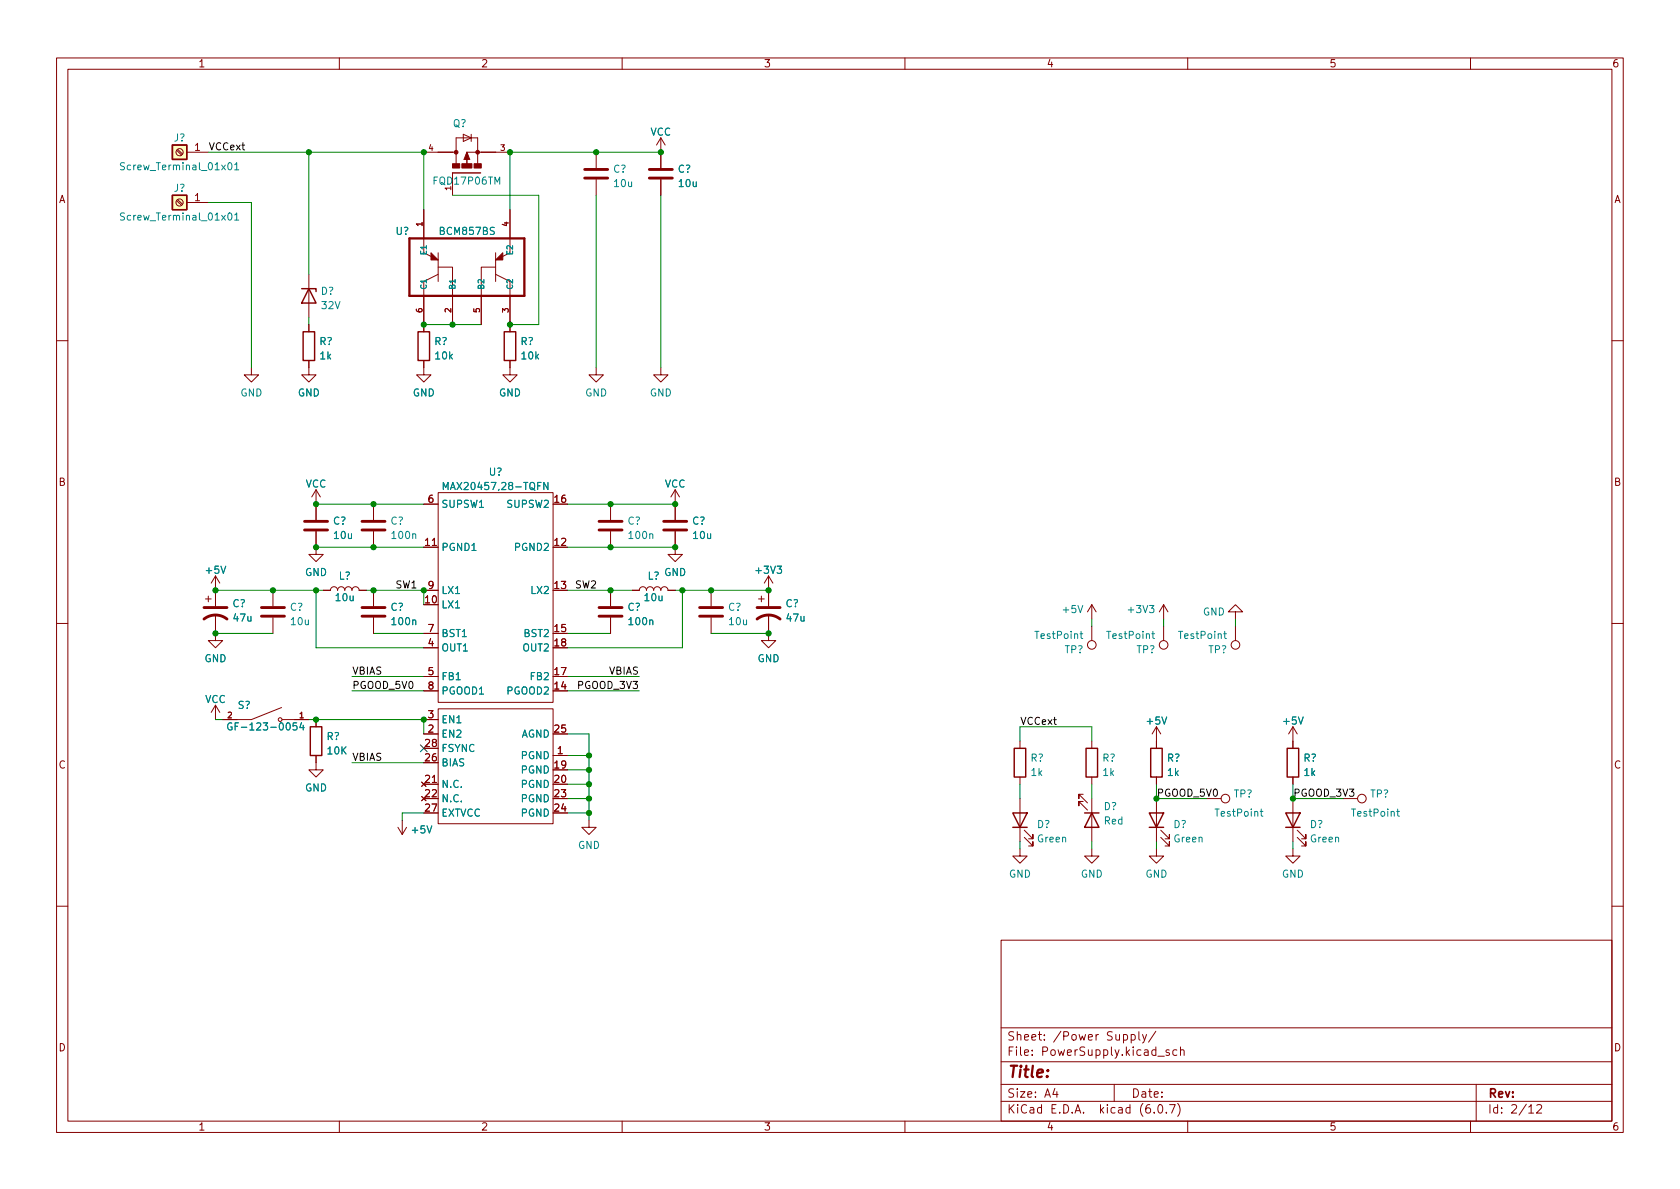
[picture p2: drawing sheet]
<svg xmlns="http://www.w3.org/2000/svg" width="297mm" height="210mm" viewBox="0 0 297 210" stroke-linecap="round" stroke-linejoin="round" font-family="sans-serif">
<g fill="none" stroke="#840000" stroke-width=".18">
<path d="M10 10.2h277v190.1h-277zM12 12.2h273v186.1h-273zM60 10.2v2M110 10.2v2M160 10.2v2M210 10.2v2M260 10.2v2M31.2 26.6l.9 .8M31.2 35.5l.9 .8M31.4 26.4l.9 .8M31.4 35.3l.9 .8M33 26.9h3.8"/>
<path d="M33 35.8h3.8M74.9 37.1v7.6l2.6 1.3M74.9 26.9h2.6M80 30.6v3.9M80 26.9h.6M81.9 23.7l1.4 .7-1.4 .6zM82.5 26.9l.6 1.3h-1.1zM82.5 26.9v1.2M82.5 26.9h2.6M83.3 23.7v1.3M84.5 28.9v-4.5h-3.9v4.6M87.6 26.9h2.6"/>
<path d="M90.2 37.1v7.6l-2.6 1.3M105.4 26.9v2.8M105.4 31.7v2.8M116.8 24.4l-.7 1.2M116.8 24.4v5.3M116.8 31.7v2.8M116.8 24.4l.8 1.2M54.6 48.5v7.6M54.6 57.4v1.3M77.5 48.5l-2.6 1.3v8.9M77.5 47.2h2.5v10.2M77.5 44.7v5.1"/>
<path d="M87.6 47.2h-2.5v10.2M87.6 48.5l2.6 1.3v8.9M87.6 44.7v5.1M10 60.2h2M44.4 65v1.3h1.3l-1.3 1.3-1.2-1.3h1.2M54.6 63.7v2.6h1.3l-1.3 1.3-1.3-1.3h1.3M74.9 63.7v2.6h1.3l-1.3 1.3-1.2-1.3h1.2M90.2 63.7v2.6h1.2l-1.2 1.3-1.3-1.3h1.3M105.4 65v1.3h1.3l-1.3 1.3-1.3-1.3h1.3M116.8 65v1.3h1.3l-1.3 1.3-1.2-1.3h1.2M285 60.2h2M55.9 94v4h1.2l-1.2 1.3-1.3-1.3h1.3"/>
<path d="M55.9 86.6l-.8 1.3M55.9 86.6v5.3M55.9 86.6l.7 1.3M66 89.1v2.8M66 94v2.8M74.9 96.8h2.6M74.9 89.1h2.6M77.5 87.1h20.3v37.1h-20.3zM107.9 89.1v2.8M107.9 94v2.8M119.4 94v4h1.2l-1.2 1.3-1.3-1.3h1.3M119.4 86.6v5.3"/>
<path d="M119.4 86.6l-.8 1.3M119.4 86.6l.7 1.3M10 110.2h2M36.3 105.9h1M36.8 105.4v1M38.1 108.7v4.6h1.3l-1.3 1.2-1.3-1.2h1.3M38.1 101.8v5.4M38.1 101.8l-.8 1.3M38.1 101.8l.8 1.3M48.3 104.4v2.8M48.3 109.2v2.8M57.1 104.4h1.3a.64 .64 0 0 1 .7-.6 .64 .64 0 0 1 .6 .6 .64 .64 0 0 1 .6-.6 .64 .64 0 0 1 .7 .6 .64 .64 0 0 1 .6-.6 .64 .64 0 0 1 .6 .6 .64 .64 0 0 1 .7-.6 .64 .64 0 0 1 .6 .6h1.3"/>
<path d="M66 104.4v2.8M66 109.2v2.8M74.9 104.4h2.6M74.9 114.5h2.6M74.9 119.6h2.6M74.9 112h2.6M107.9 104.4v2.8M107.9 109.2v2.8M111.8 104.4h1.2a.64 .64 0 0 1 .7-.6 .64 .64 0 0 1 .6 .6 .64 .64 0 0 1 .6-.6 .64 .64 0 0 1 .7 .6 .64 .64 0 0 1 .6-.6 .64 .64 0 0 1 .6 .6 .64 .64 0 0 1 .7-.6 .64 .64 0 0 1 .6 .6h1.3M125.7 104.4v2.8M125.7 109.2v2.8M134.1 105.9h1"/>
<path d="M134.6 105.4v1M135.9 108.7v4.6h1.3l-1.3 1.2-1.3-1.2h1.3M135.9 101.8l-.8 1.3M135.9 101.8v5.4M135.9 101.8l.8 1.3M193 106.9v2.6M193 110.7v2.6M193 106.9l-.7 1.3M193 106.9l.8 1.3M205.7 106.9v2.6M205.7 110.7v2.6M205.7 106.9l-.7 1.3"/>
<path d="M205.7 106.9l.8 1.3M218.4 108.2h1.3l-1.3-1.3-1.2 1.3h1.2v1.3M218.4 110.7v2.6M285 110.2h2M38.1 124.7l-.8 1.3M38.1 124.7v2.5M38.1 124.7l.8 1.3M39.4 127.2h2.5M49.8 125.1l-5.4 2.1M52.1 127.2h2.5M55.9 133.6v2.5h1.2l-1.2 1.3-1.3-1.3h1.3M55.9 127.2v1.3"/>
<path d="M74.5 138.3l.8 .8M74.9 127.2h2.6M74.9 129.8h2.6M74.9 138.7h2.6M74.9 122.2h2.6M75.3 138.3l-.8 .8M77.5 125.3h20.3v20.4h-20.3zM97.8 133.6h2.5M180.3 131.1v1.2M180.3 137.4v1.3M193 131.1v1.2M193 137.4v1.3"/>
<path d="M204.5 128.5v3.8M204.5 137.4v1.3M204.5 128.5l-.8 1.3M204.5 128.5l.7 1.3M228.6 128.5v3.8M228.6 137.4v1.3M228.6 128.5l-.8 1.3M228.6 128.5l.8 1.3M70.4 146.3l.7 1.3M71.1 145v2.6M71.9 146.3l-.8 1.3M74.5 140.8l.8 .8"/>
<path d="M75.3 140.8l-.8 .8M104.1 145v1.3h1.3l-1.3 1.3-1.2-1.3h1.2M180.3 150.1v1.3h1.3l-1.3 1.2-1.2-1.2h1.2M180.3 141.2v7.6M181.1 148.1l1.5 1.5v-.8v.8h-.7M181.1 146.8l1.5 1.5v-.7v.7h-.7M191.5 140.5h-.7v.7v-.7l1.5 1.5M191.5 141.7h-.7v.8v-.8l1.5 1.6M193 150.1v1.3h1.3l-1.3 1.2-1.2-1.2h1.2M193 141.2v7.6M204.5 150.1v1.3h1.2l-1.2 1.2-1.3-1.2h1.3M204.5 141.2v7.6"/>
<path d="M205.2 148.1l1.6 1.5v-.8v.8h-.8M205.2 146.8l1.6 1.5v-.7v.7h-.8M213.4 141.2h2.5M228.6 150.1v1.3h1.3l-1.3 1.2-1.3-1.2h1.3M228.6 141.2v7.6M229.4 148.1l1.5 1.5v-.8v.8h-.8M229.4 146.8l1.5 1.5v-.7v.7h-.8M237.5 141.2h2.5M10 160.2h2M177 166.3h108v32h-108zM285 160.2h2M60 198.3v2"/>
<path d="M110 198.3v2M160 198.3v2M177 194.8h108M177 191.8h108M177 187.8h108M177 181.8h108M186.5 192.5l-.4 1h1M186.9 193v1M197 191.8v3M200 183l.4-.1 .3 .3v.4l-.1 .3h-.6M200 182.9v1.5M201.4 182.4v1.3l.2 .2"/>
<path d="M202 182.9l.4 1M202.7 182.9l-.5 1.4-.2 .1M204.1 196.7v.1M204.4 182.4l-1.3 1.9M204.7 186.8h1.2M204.9 195.4l.2-.1a.81 .81 0 0 1 .6 .7 .81 .81 0 0 1-.3 .8h-.2a.81 .81 0 0 1-.6-.6 .81 .81 0 0 1 .3-.8zM206.2 196.7v.1M206.7 185.7l-.3-.1-.3 .2 .1 .3 .5 .1v.4h-.6M206.8 195.3h1l-.7 1.5M208.1 185.7l-.5-.1-.2 .3v.4l.1 .3h.6M208.2 195.1a1.72 1.72 0 0 1 0 2.3M208.7 185.8l.2-.2 .4 .1 .1 .9"/>
<path d="M208.7 185.1v1.5M210 198.3v2M260 198.3v2M261 191.8v6.5M270.3 195.8l.4-.5v1.5M270.3 196.8h.9M271.7 195.5l.6-.2 .2 .2 .1 .3-.9 1h.9"/>
<circle cx="31.7" cy="35.8" r=".63"/>
<circle cx="31.7" cy="26.9" r=".63"/>
<circle cx="193" cy="114" r=".76"/>
<circle cx="205.7" cy="114" r=".76"/>
<circle cx="218.4" cy="114" r=".76"/>
<circle cx="49.5" cy="127.2" r=".33"/>
<circle cx="216.7" cy="141.2" r=".76"/>
<circle cx="240.8" cy="141.2" r=".76"/>
</g>
<g fill="#840000" stroke="#840000" stroke-width=".18">
<path d="M80 29h1.3v.7h-1.3z"/>
<path d="M81.7 29h1.7v.7h-1.7z"/>
<path d="M83.8 29h1.3v.7h-1.3z"/>
<path d="M76.2 44.7l1.3 1.3h-1.3z"/>
<path d="M87.6 46l1.3-1.3v1.3z"/>
<circle cx="80.6" cy="26.9" r=".33"/>
<circle cx="84.5" cy="26.9" r=".33"/>
</g>
<g fill="none" stroke="#840000" stroke-width=".25">
<path d="M30.5 25.6h2.5v2.6h-2.5zM30.5 34.5h2.5v2.6h-2.5zM77.5 26.9h2.5M80 30.6h5M82.5 28.2v1M85.1 26.9h2.5M53.3 51h2.6v.6M53.6 58.7h2v5h-2zM54.6 51l1.3 2.6h-2.6zM73.9 58.7h2v5h-2zM89.2 58.7h2v5h-2zM54.9 128.5h2v5.1h-2z"/>
<path d="M179.3 132.3h2.1v5.1h-2.1zM192 132.3h2.1v5.1h-2.1zM203.5 132.3h2v5.1h-2zM227.6 132.3h2v5.1h-2zM179.1 143.8h2.5l-1.3 2.5zM179.1 146.3h2.5M191.8 143.8h2.5M193 143.8l1.3 2.5h-2.5zM203.2 143.8h2.5l-1.2 2.5zM203.2 146.3h2.5M227.3 143.8h2.6l-1.3 2.5zM227.3 146.3h2.6"/>
</g>
<path d="M82.5 27.8v.3h-.2l.2-.9 .3 .9" fill="none" stroke="#840000" stroke-width=".3"/>
<g fill="none" stroke="#840000" stroke-width=".51">
<path d="M103.4 31.5h4M103.4 30h4M114.8 31.5h4.1M114.8 30h4.1M53.8 93.7h4.1M53.8 92.2h4.1M64 93.7h4.1M64 92.2h4.1M105.9 93.7h4.1M105.9 92.2h4.1M117.3 93.7h4.1M117.3 92.2h4.1"/>
<path d="M36.1 109.5a3.3 3.3 0 0 1 4 0M36.1 107.4h4M46.2 107.4h4.1M46.2 109h4.1M64 107.4h4.1M64 109h4.1M105.9 107.4h4.1M105.9 109h4.1M123.7 107.4h4.1M123.7 109h4.1M133.9 109.5a3.3 3.3 0 0 1 4 0M133.9 107.4h4"/>
</g>
<g fill="none" stroke="#008484" stroke-width=".18">
<path d="M22 28.8h-.5l-.2 .1v.3l.6 .3 .1 .3-.2 .2h-.5M22 37.7h-.5l-.2 .1v.3l.6 .3 .1 .3-.2 .2h-.5M40.4 28.9l.2-.1a.68 .68 0 0 1 .4 .6 .68 .68 0 0 1-.4 .6l-.2-.1-.1-.4zM40.4 37.8l.2-.1a.68 .68 0 0 1 .4 .6 .68 .68 0 0 1-.4 .6l-.2-.1-.1-.4zM41.5 29.1l.3-.3v1.2M41.5 38l.3-.3v1.2M41.5 30h.7M41.5 38.9h.7M78.4 86.6v-1.3l.4 .9 .4-.9v1.3M96.9 85.3v1.3l-.7-1.3v1.3M191 112.1h.4M191.1 111.6v1.1l.3 .2"/>
<path d="M203.7 112.1h.4M203.8 111.6v1.1l.3 .2M216.4 112.1h.4M216.5 111.6v1.1l.3 .2M41 127.9a.59 .59 0 0 0-.8 .6 .59 .59 0 0 0 .8 .5v-.5h-.2M53.3 127.8l-.3 .9h.8M53.6 128.2v.9M222.8 143.5h.5M223 143.1v1.1l.3 .1M246.9 143.5h.5M247.1 143.1v1.1l.3 .1"/>
</g>
<g fill="#ffffc2" stroke="#ffffc2" stroke-width=".18">
<path d="M30.5 25.6h2.5v2.6h-2.5z"/>
<path d="M30.5 34.5h2.5v2.6h-2.5z"/>
</g>
<path d="M72.4 42.2h20.3v10.1h-20.3z" fill="none" stroke="#840000" stroke-width=".41"/>
<g fill="none" stroke="#008400" stroke-width=".18">
<path d="M36.8 26.9h38.1v10.2M36.8 35.8h7.6v29.2M54.6 26.9v21.6M80 34.5h15.2v22.9h-5M105.4 34.5v30.5M116.8 26.9h-26.6v10.2M116.8 34.5v30.5M54.6 56.1v1.3M74.9 57.4h10.2M55.9 96.8h19M55.9 89.1h19M100.3 96.8h19.1"/>
<path d="M100.3 89.1h19.1M38.1 112h10.2M38.1 104.4h19M55.9 104.4v10.1h19M62.2 119.6h12.7M64.8 104.4h10.1v2.5M66 112h8.9M100.3 112h7.6M100.3 104.4h11.5M100.3 119.6h12.7M119.4 104.4h16.5M120.6 104.4v10.1h-20.3"/>
<path d="M125.7 112h10.2M193 109.5v1.2M205.7 109.5v1.2M218.4 109.5v1.2M38.1 127.2h1.3M54.6 127.2h20.3v2.6M62.2 122.2h12.7M62.2 134.9h12.7M100.3 122.2h12.7M100.3 129.8h3.8v15.2M100.3 136.1h3.8M100.3 138.7h3.8"/>
<path d="M100.3 133.6h3.8M180.3 131.1v-2.6h12.7v2.6M180.3 138.7v2.5M193 138.7v2.5M204.5 138.7v2.5h8.9M228.6 138.7v2.5h8.9M74.9 143.8h-3.8v1.2M100.3 143.8h3.8M100.3 141.2h3.8M180.3 148.8v1.3M193 148.8v1.3M204.5 148.8v1.3"/>
<path d="M228.6 148.8v1.3"/>
</g>
<path d="M74.3 131.7l1.2 1.2M75.5 131.7l-1.2 1.2" fill="none" stroke="#000084" stroke-width=".18"/>
<g fill="#008400" stroke="#008400" stroke-width=".18">
<circle cx="74.9" cy="26.9" r=".46"/>
<circle cx="54.6" cy="26.9" r=".46"/>
<circle cx="105.4" cy="26.9" r=".46"/>
<circle cx="90.2" cy="26.9" r=".46"/>
<circle cx="116.8" cy="26.9" r=".46"/>
<circle cx="80" cy="57.4" r=".46"/>
<circle cx="74.9" cy="57.4" r=".46"/>
<circle cx="90.2" cy="57.4" r=".46"/>
<circle cx="125.7" cy="104.4" r=".46"/>
<circle cx="120.6" cy="104.4" r=".46"/>
<circle cx="119.4" cy="89.1" r=".46"/>
<circle cx="119.4" cy="96.8" r=".46"/>
<circle cx="107.9" cy="89.1" r=".46"/>
<circle cx="104.1" cy="141.2" r=".46"/>
<circle cx="104.1" cy="143.8" r=".46"/>
<circle cx="135.9" cy="112" r=".46"/>
<circle cx="135.9" cy="104.4" r=".46"/>
<circle cx="104.1" cy="138.7" r=".46"/>
<circle cx="104.1" cy="136.1" r=".46"/>
<circle cx="104.1" cy="133.6" r=".46"/>
<circle cx="74.9" cy="127.2" r=".46"/>
<circle cx="55.9" cy="127.2" r=".46"/>
<circle cx="107.9" cy="104.4" r=".46"/>
<circle cx="107.9" cy="96.8" r=".46"/>
<circle cx="38.1" cy="104.4" r=".46"/>
<circle cx="38.1" cy="112" r=".46"/>
<circle cx="48.3" cy="104.4" r=".46"/>
<circle cx="74.9" cy="104.4" r=".46"/>
<circle cx="66" cy="96.8" r=".46"/>
<circle cx="66" cy="104.4" r=".46"/>
<circle cx="55.9" cy="96.8" r=".46"/>
<circle cx="55.9" cy="89.1" r=".46"/>
<circle cx="55.9" cy="104.4" r=".46"/>
<circle cx="66" cy="89.1" r=".46"/>
</g>
<text font-size="2.8" fill="#840000" x="178" y="190.6">Title:</text>
<g font-size="2.1" fill="#840000">
<text x="178" y="184">Sheet: /Power Supply/</text>
<text x="178" y="186.7">File: PowerSupply.kicad_sch</text>
<text x="178" y="196.9">KiCad E.D.A. kicad (6.0.7)</text>
<text x="178" y="194.1">Size: A4</text>
<text x="200" y="194.1">Date:</text>
<text x="263" y="194.1">Rev:</text>
<text x="263" y="196.9">Id: 2/12</text>
</g>
<g font-size="1.8" fill="#840000">
<text x="35" y="11.9">1</text>
<text x="85" y="11.9">2</text>
<text x="135" y="11.9">3</text>
<text x="185" y="11.9">4</text>
<text x="235" y="11.9">5</text>
<text x="285" y="11.9">6</text>
<text x="34.4" y="26.7">1</text>
<text x="10.3" y="35.9">A</text>
<text x="34.4" y="35.6">1</text>
<text x="285.3" y="35.9">A</text>
<text x="10.3" y="85.9">B</text>
<text x="75.7" y="88.9">6</text>
<text x="98.1" y="88.9">16</text>
<text x="285.3" y="85.9">B</text>
<text x="75.2" y="96.5">11</text>
<text x="98.1" y="96.5">12</text>
<text x="75.2" y="106.7">10</text>
<text x="75.7" y="104.1">9</text>
<text x="98.1" y="104.1">13</text>
<text x="75.7" y="111.8">7</text>
<text x="98.1" y="111.8">15</text>
<text x="75.7" y="114.3">4</text>
<text x="75.7" y="119.4">5</text>
<text x="98.1" y="119.4">17</text>
<text x="98.1" y="114.3">18</text>
<text x="75.7" y="121.9">8</text>
<text x="98.1" y="121.9">14</text>
<text x="75.7" y="129.5">2</text>
<text x="75.7" y="127">3</text>
<text x="98.1" y="129.5">25</text>
<text x="10.3" y="135.9">C</text>
<text x="75.2" y="134.6">26</text>
<text x="75.2" y="132.1">28</text>
<text x="98.1" y="135.9">19</text>
<text x="98.6" y="133.3">1</text>
<text x="285.3" y="135.9">C</text>
<text x="75.2" y="138.4">21</text>
<text x="75.2" y="141">22</text>
<text x="75.2" y="143.5">27</text>
<text x="98.1" y="138.4">20</text>
<text x="98.1" y="141">23</text>
<text x="98.1" y="143.5">24</text>
<text x="10.3" y="185.9">D</text>
<text x="285.3" y="185.9">D</text>
<text x="35" y="199.9">1</text>
<text x="85" y="199.9">2</text>
<text x="135" y="199.9">3</text>
<text x="185" y="199.9">4</text>
<text x="235" y="199.9">5</text>
<text x="285" y="199.9">6</text>
</g>
<g font-size="1.8" fill="#008484">
<text x="80.1" y="22.5">Q?</text>
<text x="115" y="24">VCC</text>
<text x="30.7" y="25">J?</text>
<text x="22" y="30.1">Screw_Terminal_01x01</text>
<text x="30.7" y="33.9">J?</text>
<text x="76.8" y="32.6">FQD17P06TM</text>
<text x="108.4" y="30.5">C?</text>
<text x="108.7" y="33.1">10u</text>
<text x="119.8" y="30.5">C?</text>
<text x="120.1" y="33.1">10u</text>
<text x="22" y="39">Screw_Terminal_01x01</text>
<text x="70" y="41.5">U?</text>
<text x="77.9" y="41.5">BCM857BS</text>
<text x="56.7" y="52.1">D?</text>
<text x="56.9" y="54.7">32V</text>
<text x="56.5" y="61">R?</text>
<text x="56.6" y="63.5">1k</text>
<text x="76.8" y="61">R?</text>
<text x="77" y="63.5">10k</text>
<text x="92" y="61">R?</text>
<text x="92.3" y="63.5">10k</text>
<text x="42.5" y="70.1">GND</text>
<text x="52.6" y="70.1">GND</text>
<text x="73" y="70.1">GND</text>
<text x="88.2" y="70.1">GND</text>
<text x="103.4" y="70.1">GND</text>
<text x="114.9" y="70.1">GND</text>
<text x="54" y="86.2">VCC</text>
<text x="78" y="89.8">SUPSW1</text>
<text x="79.3" y="86.6">MAX20457,28-TQFN</text>
<text x="86.5" y="84.1">U?</text>
<text x="89.8" y="89.8">SUPSW2</text>
<text x="117.5" y="86.2">VCC</text>
<text x="58.9" y="92.8">C?</text>
<text x="59.1" y="95.3">10u</text>
<text x="69" y="92.8">C?</text>
<text x="69.4" y="95.3">100n</text>
<text x="111" y="92.8">C?</text>
<text x="111.3" y="95.3">100n</text>
<text x="122.4" y="92.8">C?</text>
<text x="122.6" y="95.3">10u</text>
<text x="36.5" y="101.4">+5V</text>
<text x="53.9" y="101.8">GND</text>
<text x="78" y="97.4">PGND1</text>
<text x="91.2" y="97.4">PGND2</text>
<text x="117.4" y="101.8">GND</text>
<text x="133.8" y="101.4">+3V3</text>
<text x="41.1" y="107.4">C?</text>
<text x="51.3" y="108">C?</text>
<text x="59.4" y="106.3">10u</text>
<text x="59.9" y="102.5">L?</text>
<text x="69" y="108">C?</text>
<text x="78" y="107.6">LX1</text>
<text x="78" y="105">LX1</text>
<text x="94" y="105">LX2</text>
<text x="111" y="108">C?</text>
<text x="114" y="106.3">10u</text>
<text x="114.5" y="102.5">L?</text>
<text x="128.7" y="108">C?</text>
<text x="138.9" y="107.4">C?</text>
<text x="41.4" y="109.9">47u</text>
<text x="51.5" y="110.5">10u</text>
<text x="69.4" y="110.5">100n</text>
<text x="78" y="112.6">BST1</text>
<text x="92.8" y="112.6">BST2</text>
<text x="111.3" y="110.5">100n</text>
<text x="129" y="110.5">10u</text>
<text x="139.2" y="109.9">47u</text>
<text x="183.2" y="113">TestPoint</text>
<text x="188" y="108.4">+5V</text>
<text x="195.9" y="113">TestPoint</text>
<text x="199.6" y="108.4">+3V3</text>
<text x="208.6" y="113">TestPoint</text>
<text x="212.7" y="108.8">GND</text>
<text x="36.1" y="117.1">GND</text>
<text x="78" y="115.2">OUT1</text>
<text x="92.6" y="115.2">OUT2</text>
<text x="133.9" y="117.1">GND</text>
<text x="188.2" y="115.5">TP?</text>
<text x="200.9" y="115.5">TP?</text>
<text x="213.6" y="115.5">TP?</text>
<text x="36.2" y="124.3">VCC</text>
<text x="42" y="125.3">S?</text>
<text x="78" y="120.3">FB1</text>
<text x="78" y="122.8">PGOOD1</text>
<text x="89.7" y="122.8">PGOOD2</text>
<text x="93.9" y="120.3">FB2</text>
<text x="41.7" y="129.2">GF-123-0054</text>
<text x="57.7" y="130.9">R?</text>
<text x="78" y="130.4">EN2</text>
<text x="78" y="127.9">EN1</text>
<text x="92.1" y="130.4">AGND</text>
<text x="202.9" y="128.1">+5V</text>
<text x="227" y="128.1">+5V</text>
<text x="58" y="133.4">10K</text>
<text x="78" y="135.5">BIAS</text>
<text x="78" y="133">FSYNC</text>
<text x="92.2" y="134.2">PGND</text>
<text x="92.2" y="136.8">PGND</text>
<text x="182.2" y="134.7">R?</text>
<text x="182.3" y="137.2">1k</text>
<text x="194.9" y="134.7">R?</text>
<text x="195" y="137.2">1k</text>
<text x="206.3" y="134.7">R?</text>
<text x="206.5" y="137.2">1k</text>
<text x="230.5" y="134.7">R?</text>
<text x="230.6" y="137.2">1k</text>
<text x="53.9" y="139.9">GND</text>
<text x="78" y="139.3">N.C.</text>
<text x="78" y="141.9">N.C.</text>
<text x="92.2" y="139.3">PGND</text>
<text x="92.2" y="141.9">PGND</text>
<text x="195.2" y="143.2">D?</text>
<text x="218.1" y="141">TP?</text>
<text x="242.3" y="141">TP?</text>
<text x="72.9" y="147.4">+5V</text>
<text x="78" y="144.4">EXTVCC</text>
<text x="92.2" y="144.4">PGND</text>
<text x="183.3" y="146.4">D?</text>
<text x="183.5" y="149">Green</text>
<text x="195.2" y="145.8">Red</text>
<text x="207.5" y="146.4">D?</text>
<text x="207.6" y="149">Green</text>
<text x="215" y="144.4">TestPoint</text>
<text x="231.6" y="146.4">D?</text>
<text x="231.7" y="149">Green</text>
<text x="239.2" y="144.4">TestPoint</text>
<text x="102.2" y="150.1">GND</text>
<text x="178.4" y="155.2">GND</text>
<text x="191.1" y="155.2">GND</text>
<text x="202.5" y="155.2">GND</text>
<text x="226.6" y="155.2">GND</text>
</g>
<g font-size="1.8">
<text x="36.8" y="26.6">VCCext</text>
<text x="69.8" y="104">SW1</text>
<text x="101.6" y="104">SW2</text>
<text x="62.2" y="119.3">VBIAS</text>
<text x="107.6" y="119.3">VBIAS</text>
<text x="62.2" y="121.8">PGOOD_5V0</text>
<text x="102.3" y="121.8">PGOOD_3V3</text>
<text x="180.3" y="128.2">VCCext</text>
<text x="62.2" y="134.5">VBIAS</text>
</g>
<g font-size="1.8" fill="#008400">
<text x="204.5" y="140.9">PGOOD_5V0</text>
<text x="228.6" y="140.9">PGOOD_3V3</text>
</g>
<g font-size="1.4" fill="#840000">
<text x="75.8" y="26.7">4</text>
<text x="88.5" y="26.7">3</text>
<text x="79.8" y="33.7" transform="rotate(-90 79.8 33.7)">1</text>
<text x="74.7" y="40" transform="rotate(-90 74.7 40)">1</text>
<text x="89.9" y="40" transform="rotate(-90 89.9 40)">4</text>
<text x="74.7" y="55.3" transform="rotate(-90 74.7 55.3)">6</text>
<text x="79.8" y="55.3" transform="rotate(-90 79.8 55.3)">2</text>
<text x="84.8" y="55.3" transform="rotate(-90 84.8 55.3)">5</text>
<text x="89.9" y="55.3" transform="rotate(-90 89.9 55.3)">3</text>
<text x="40.2" y="127">2</text>
<text x="52.9" y="127">1</text>
</g>
<g font-size="1.4" fill="#008484">
<text x="75.4" y="44.9" transform="rotate(-90 75.4 44.9)">E1</text>
<text x="90.7" y="44.9" transform="rotate(-90 90.7 44.9)">E2</text>
<text x="75.4" y="51.3" transform="rotate(-90 75.4 51.3)">C1</text>
<text x="80.5" y="51.3" transform="rotate(-90 80.5 51.3)">B1</text>
<text x="85.6" y="51.3" transform="rotate(-90 85.6 51.3)">B2</text>
<text x="90.7" y="51.3" transform="rotate(-90 90.7 51.3)">C2</text>
</g>
</svg>
